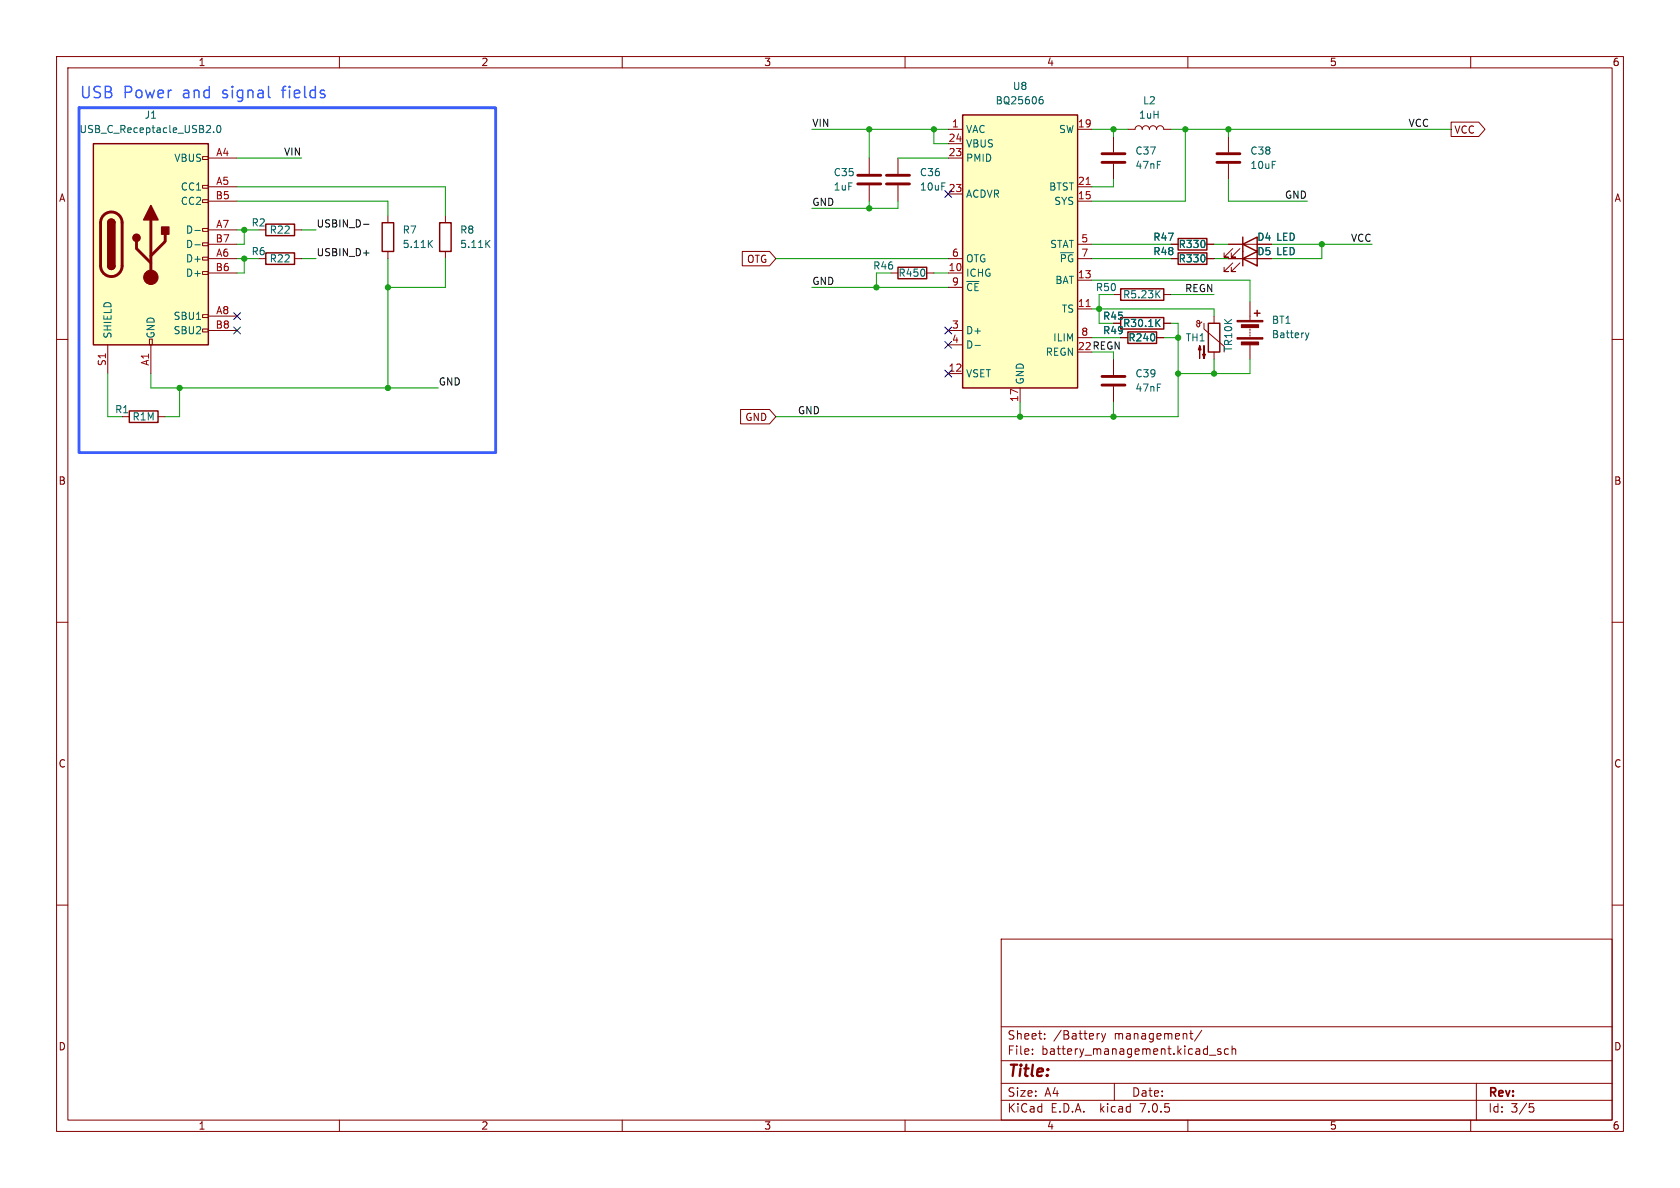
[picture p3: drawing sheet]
<svg xmlns="http://www.w3.org/2000/svg" width="297mm" height="210mm" viewBox="0 0 297 210" stroke-linecap="round" stroke-linejoin="round" font-family="sans-serif">
<g fill="none" stroke="#840000" stroke-width=".18">
<path d="M10 10h277v190h-277zM12 12h273v186h-273zM60 10v2M110 10v2M160 10v2M210 10v2M260 10v2M35.8 35.3h1v.5h-1zM35.8 32.8h1v.5h-1zM35.8 27.7h1v.5h-1zM36.8 35.6h5.1M36.8 33h5.1"/>
<path d="M36.8 27.9h5.1M68.6 38.1v1.3M78.7 38.1v1.3M153.7 27.9v2.8M153.7 32.8v2.8M158.7 27.9v2.8M158.7 32.8v2.8M167.6 22.9h2.6M167.6 34.3h2.6M167.6 27.9h2.6M167.6 25.4h2.6M190.5 22.9h2.5"/>
<path d="M190.5 35.6h2.5M190.5 33h2.5M196.8 24.1v2.8M196.8 29v2.8M199.4 22.9h1.3a.64 .64 0 0 1 .6-.7 .64 .64 0 0 1 .6 .7 .64 .64 0 0 1 .7-.7 .64 .64 0 0 1 .6 .7 .64 .64 0 0 1 .6-.7 .64 .64 0 0 1 .7 .7 .64 .64 0 0 1 .6-.7 .64 .64 0 0 1 .6 .7h1.3M217.2 24.1v2.8M217.2 29v2.8M256.5 21.6h4.9l1.1 1.3-1.1 1.2h-4.9zM10 60h2M26.4 59.9h.5v1.1h-.5zM35.8 58.2h1v.5h-1zM35.8 55.6h1v.5h-1z"/>
<path d="M35.8 48h1v.5h-1zM35.8 45.5h1v.5h-1zM35.8 42.9h1v.5h-1zM35.8 40.4h1v.5h-1zM36.8 48.3h5.1M36.8 45.7h5.1M36.8 58.4h5.1M36.8 43.2h5.1M36.8 40.6h5.1M36.8 55.9h5.1M52.1 45.7h1.2M52.1 40.6h1.2"/>
<path d="M68.6 44.5v1.2M78.7 44.5v1.2M131.2 44.4h4.8l1.2 1.3-1.2 1.3h-4.8zM157.5 48.3h1.2M163.8 48.3h1.3M167.6 48.3h2.6M167.6 45.7h2.6M167.6 58.4h2.6M167.6 50.8h2.6M190.5 45.7h2.5M190.5 54.6h2.5M190.5 49.5h2.5"/>
<path d="M190.5 43.2h2.5M190.5 59.7h2.5M196.8 52.1h1.3M198.1 59.7h1.3M204.5 59.7h1.2M205.7 52.1h1.3M205.7 57.2h1.3M207 45.7h1.3M207 43.2h1.3M212.5 56.9l-.3 .2-.3 .1-.3-.2v-.2l.3-.2 .2 .2v.8l-.2 .2-.2-.1-.2-.4M212.9 57.2v1l3.5 3v1M213.4 45.7h1.2"/>
<path d="M213.4 43.2h1.2M214.6 55.9v1.3M217.2 45.7h5M217.2 43.2h5M217.9 46.5l-1.5 1.5h.8h-.8v-.8M217.9 43.9l-1.5 1.6h.8h-.8v-.8M219.2 46.5l-1.5 1.5h.7h-.7v-.8M219.2 43.9l-1.5 1.6h.7h-.7v-.8M221 53.3v3.3M221 58.2v.2M221 58.7v.2M221 59.2v.2"/>
<path d="M285 60h2M19 61v5M21.6 73.7h1.3M26.7 61v5M27.9 73.7h1.3M130.9 72.4h5.1l1.2 1.3-1.2 1.2h-5.1zM167.6 66h2.6M167.6 61h2.6M180.3 68.6v2.5M196.8 63.5v2.8M196.8 68.3v2.8M214.6 62.2v1.3"/>
<path d="M221 61v2.5M10 110h2M285 110h2M10 160h2M285 160h2M177 166h108v32h-108zM60 198v2M110 198v2M160 198v2M177 194.5h108M177 191.5h108M177 187.5h108"/>
<path d="M177 181.5h108M182.5 186.3v.1M182.5 185.5v.1M184.7 183.6v.1M184.7 182.8v.1M194.4 182.7l-.4 .1M194.7 182.7l.4 1M195.1 183.7l-.1 .4-.3 .1M195.5 182.7l-.4 1M197 191.5v3M210 198v2M210.3 182.7h.6"/>
<path d="M210.5 182.2v1.3l.4 .2M212.5 182.1l-1.3 2M213.8 186.5h1.2M215.8 185.5l-.3-.1-.3 .2 .1 .2 .5 .2v.3h-.6M217.2 185.5l-.5-.1-.2 .3v.4l.1 .2h.6M217.8 185.5l.2-.1 .4 .1 .1 .9M217.8 184.9v1.5M260 198v2M261 191.5v6.5M270.4 195.1h.7M270.5 195.7h.4l.3 .3-.2 .5-.5 .1"/>
</g>
<g fill="none" stroke="#840000" stroke-width=".25">
<path d="M16.5 25.4h20.3v35.6h-20.3zM19 39.4a.64 .64 0 0 1 .7-.7 .64 .64 0 0 1 .6 .7M47 39.6h5.1v2.1h-5.1zM67.6 39.4h2v5.1h-2zM77.7 39.4h2.1v5.1h-2.1zM170.2 20.3h20.3v48.3h-20.3zM19 47a.64 .64 0 0 0 .7 .6 .64 .64 0 0 0 .6-.6M47 44.7h5.1v2h-5.1zM158.7 47.2h5.1v2.1h-5.1zM198.1 51.1h7.6v2h-7.6zM198.1 56.1h7.6v2.1h-7.6zM199.4 58.7h5.1v2h-5.1z"/>
<path d="M208.3 44.7h5.1v2h-5.1zM208.3 42.2h5.1v2h-5.1zM213.6 57.2h2v5h-2zM219.7 45.7l2.5-1.2v2.5zM219.7 43.2l2.5-1.3v2.6zM219.7 41.9v5.1M221.7 55.4h1.1M222.2 54.9v1M22.9 72.6h5v2.1h-5z"/>
</g>
<g fill="#840000" stroke="#840000" stroke-width=".18">
<path d="M218.7 59.7h4.6v.2h-4.6z"/>
<path d="M218.7 56.6h4.6v.3h-4.6z"/>
<path d="M219.5 60.5h3v.5h-3z"/>
<path d="M219.5 57.4h3v.5h-3z"/>
<path d="M212.1 61.1l.2 .7h-.5l.3-.7v2.3z"/>
<path d="M212.9 61.1v2.3l-.3-.8h.5l-.2 .8z"/>
<circle cx="26.7" cy="49" r="1.27"/>
</g>
<g fill="none" stroke="#006464" stroke-width=".18">
<path d="M183.9 17.6h.4l.1 .2v.4l-.5 .2M184.3 17.1l-.4 .1M37.8 23.3v.1M38.4 22.3l.2-.1a.68 .68 0 0 1 .5 .6 .68 .68 0 0 1-.5 .6l-.2-.1-.1-.3zM34.4 40.7h1M34.4 43.3h1M75.9 43l.6 .8M76.5 42.5l-.8 .7M86.1 43l.5 .8M86.6 42.5l-.7 .7M204.5 51.9l.6 .7M204.5 57l.6 .7"/>
<path d="M205.1 51.4l-.8 .7M205.1 56.5l-.8 .7M230.8 58.9l.3 .8M231.1 59.7l-.1 .3M231.4 58.9l-.3 .8M172.4 61.1h.9"/>
</g>
<g fill="none" stroke="#840000" stroke-width=".51">
<path d="M18.3 38a1.91 1.91 0 0 1 2.1-.4 1.91 1.91 0 0 1 1.2 1.8v7.6a1.91 1.91 0 0 1-1.9 1.9 1.91 1.91 0 0 1-1.9-1.9v-7.8l.2-.6zM26.7 38.9v10.1M151.6 32.5h4.1M151.6 31h4.1M156.7 32.5h4.1M156.7 31h4.1M194.8 28.7h4.1M194.8 27.2h4.1M215.1 28.7h4.1M215.1 27.2h4.1M24.1 42.7v1.2l2.6 2.6M29.2 41.4v1.3l-2.5 2.5"/>
<path d="M194.8 68.1h4.1M194.8 66.5h4.1"/>
</g>
<g fill="#ffffc2" stroke="#ffffc2" stroke-width=".18">
<path d="M170.2 20.3h20.3v48.3h-20.3z"/>
<path d="M16.5 25.4h20.3v35.6h-20.3z"/>
</g>
<path d="M192 32.6h.7M192 54.2h.7" fill="none" stroke="#a90000" stroke-width=".18"/>
<g fill="#840000" stroke="#840000" stroke-width=".25">
<path d="M19 47h1.3a.64 .64 0 0 1-.6 .6 .64 .64 0 0 1-.7-.6z"/>
<path d="M19 39.4h1.3v7.6h-1.3z"/>
<path d="M19.2 38.9a.64 .64 0 0 1 .7-.1 .64 .64 0 0 1 .4 .6h-1.3z"/>
<path d="M26.7 36.3l1.2 2.6h-2.5z"/>
<path d="M28.6 40.1h1.2v1.3h-1.2z"/>
<circle cx="24.1" cy="42" r=".63"/>
</g>
<path d="M64.3 39.6h.9M64.3 44.7h.9" fill="none" stroke="#0f0f0f" stroke-width=".18"/>
<path d="M14 19.1h73.6v60.9h-73.6z" fill="none" stroke="#3b5dff" stroke-width=".5"/>
<g fill="none" stroke="#009600" stroke-width=".18">
<path d="M41.9 33h36.8v5.1M41.9 35.6h26.7v2.5M41.9 27.9h11.4M143.5 22.9h24.1M153.7 22.9v5M153.7 35.6v1.2M158.7 27.9h8.9M158.7 35.6v1.2h-15.2M165.1 22.9v2.5h2.5M193 22.9h6.4M196.8 31.8v1.2h-3.8M196.8 22.9v1.2"/>
<path d="M207 22.9h49.5M209.5 22.9v12.7h-16.5M217.2 31.8v3.8h13.9M217.2 22.9v1.2M41.9 45.7h3.8M41.9 40.6h3.8M43.2 45.7v2.6h-1.3M43.2 40.6v2.6h-1.3M53.3 45.7h2.6M53.3 40.6h2.6M68.6 45.7v22.9M78.7 45.7v5.1h-10.1"/>
<path d="M137.2 45.7h30.4M143.5 50.8h24.1M154.9 48.3v2.5M165.1 48.3h2.5M193 45.7h14M193 43.2h14M193 54.6h21.6v1.3M193 49.5h28v3.8M193 59.7h5.1M194.3 52.1v5.1h2.5M205.7 59.7h2.6M207 57.2h1.3v16.5h-71.1"/>
<path d="M207 52.1h7.6M214.6 45.7h2.6M214.6 43.2h2.6M224.8 43.2h17.8M233.7 43.2v2.5h-8.9M19 66v7.7h2.6M26.7 66v2.6h50.8M31.7 68.6v5.1h-2.5M180.3 71.1v2.6M193 62.2h3.8v1.3M196.8 71.1v2.6M214.6 63.5v2.5"/>
<path d="M221 63.5v2.5h-12.7"/>
</g>
<path d="M167 33.7l1.2 1.2M168.2 33.7l-1.2 1.2M41.3 57.8l1.2 1.2M41.3 55.3l1.2 1.2M42.5 57.8l-1.2 1.2M42.5 55.3l-1.2 1.2M167 57.8l1.2 1.2M168.2 57.8l-1.2 1.2M167 60.4l1.2 1.2M167 65.4l1.2 1.2M168.2 60.4l-1.2 1.2M168.2 65.4l-1.2 1.2" fill="none" stroke="#000084" stroke-width=".18"/>
<g fill="#009600" stroke="#009600" stroke-width=".18">
<circle cx="153.7" cy="22.9" r=".46"/>
<circle cx="153.7" cy="36.8" r=".46"/>
<circle cx="154.9" cy="50.8" r=".46"/>
<circle cx="165.1" cy="22.9" r=".46"/>
<circle cx="194.3" cy="54.6" r=".46"/>
<circle cx="68.6" cy="68.6" r=".46"/>
<circle cx="180.3" cy="73.7" r=".46"/>
<circle cx="196.8" cy="73.7" r=".46"/>
<circle cx="208.3" cy="59.7" r=".46"/>
<circle cx="208.3" cy="66" r=".46"/>
<circle cx="214.6" cy="66" r=".46"/>
<circle cx="43.2" cy="40.6" r=".46"/>
<circle cx="43.2" cy="45.7" r=".46"/>
<circle cx="31.7" cy="68.6" r=".46"/>
<circle cx="68.6" cy="50.8" r=".46"/>
<circle cx="196.8" cy="22.9" r=".46"/>
<circle cx="209.5" cy="22.9" r=".46"/>
<circle cx="217.2" cy="22.9" r=".46"/>
<circle cx="233.7" cy="43.2" r=".46"/>
</g>
<g font-size="2.8" fill="#3b5dff">
<text x="14" y="17.5">USB Power</text>
<text x="32.3" y="17.5">and</text>
<text x="39.5" y="17.5">signal</text>
<text x="50.3" y="17.5">fields</text>
</g>
<text font-size="2.8" fill="#840000" x="178" y="190.8">Title:</text>
<g font-size="2.1" fill="#840000">
<text x="178" y="183.9">Sheet:</text>
<text x="186.2" y="183.9">/Battery</text>
<text x="196.9" y="183.9">management/</text>
<text x="178" y="186.6">File:</text>
<text x="184" y="186.6">battery_management.kicad_sch</text>
<text x="178" y="196.8">KiCad</text>
<text x="178" y="194">Size:</text>
<text x="184.6" y="194">A4</text>
<text x="185.7" y="196.8">E.D.A.</text>
<text x="194.4" y="196.8">kicad</text>
<text x="200" y="194">Date:</text>
<text x="201.5" y="196.8">7.0.5</text>
<text x="263" y="194.2">Rev:</text>
<text x="263" y="196.8">Id:</text>
<text x="267" y="196.8">3/5</text>
</g>
<g font-size="1.8" fill="#840000">
<text x="35" y="11.8">1</text>
<text x="85" y="11.8">2</text>
<text x="135" y="11.8">3</text>
<text x="185" y="11.8">4</text>
<text x="235" y="11.8">5</text>
<text x="285" y="11.8">6</text>
<text x="257" y="23.8">VCC</text>
<text x="10.4" y="35.8">A</text>
<text x="285.4" y="35.8">A</text>
<text x="132" y="46.6">OTG</text>
<text x="222.2" y="45.3">D5 LED</text>
<text x="222.2" y="42.7">D4 LED</text>
<text x="194.9" y="56.7">R45</text>
<text x="131.7" y="74.6">GND</text>
<text x="10.3" y="85.8">B</text>
<text x="285.3" y="85.8">B</text>
<text x="10.3" y="135.8">C</text>
<text x="285.3" y="135.8">C</text>
<text x="10.3" y="185.8">D</text>
<text x="285.3" y="185.8">D</text>
<text x="35" y="199.8">1</text>
<text x="85" y="199.8">2</text>
<text x="135" y="199.8">3</text>
<text x="185" y="199.8">4</text>
<text x="235" y="199.8">5</text>
<text x="285" y="199.8">6</text>
</g>
<g font-size="1.8" fill="#006464">
<text x="179" y="16.1">U8</text>
<text x="14" y="23.7">USB_C_Receptacle_USB2.0</text>
<text x="25.5" y="21.1">J1</text>
<text x="170.7" y="23.7">VAC</text>
<text x="176" y="18.6">BQ25606</text>
<text x="187.2" y="23.7">SW</text>
<text x="201.3" y="21.1">1uH</text>
<text x="202" y="18.6">L2</text>
<text x="30.8" y="28.8">VBUS</text>
<text x="170.7" y="28.8">PMID</text>
<text x="170.7" y="26.2">VBUS</text>
<text x="200.7" y="27.5">C37</text>
<text x="221" y="27.5">C38</text>
<text x="31.9" y="33.8">CC1</text>
<text x="147.3" y="31.3">C35</text>
<text x="147.3" y="33.8">1uF</text>
<text x="162.6" y="31.3">C36</text>
<text x="170.7" y="35.1">ACDVR</text>
<text x="185.5" y="33.8">BTST</text>
<text x="200.7" y="30">47nF</text>
<text x="221" y="30">10uF</text>
<text x="31.9" y="36.4">CC2</text>
<text x="32.8" y="41.5">D-</text>
<text x="44.4" y="40.2">R2</text>
<text x="47.6" y="41.5">R22</text>
<text x="71.1" y="41.5">R7</text>
<text x="81.3" y="41.5">R8</text>
<text x="186.4" y="36.4">SYS</text>
<text x="32.8" y="46.5">D+</text>
<text x="32.8" y="44">D-</text>
<text x="44.4" y="45.3">R6</text>
<text x="47.6" y="46.5">R22</text>
<text x="71.1" y="44">5.11K</text>
<text x="81.3" y="44">5.11K</text>
<text x="170.7" y="46.5">OTG</text>
<text x="185.6" y="44">STAT</text>
<text x="187.3" y="46.5">~{PG}</text>
<text x="203.8" y="45.3">R48</text>
<text x="203.8" y="42.7">R47</text>
<text x="208.3" y="46.5">R330</text>
<text x="208.3" y="44">R330</text>
<text x="32.8" y="49.1">D+</text>
<text x="158.8" y="49.1">R450</text>
<text x="170.7" y="49.1">ICHG</text>
<text x="170.7" y="51.6">~{CE}</text>
<text x="186.5" y="50.4">BAT</text>
<text x="198.5" y="52.9">R5.23K</text>
<text x="19.9" y="59.9" transform="rotate(-90 19.9 59.9)">SHIELD</text>
<text x="27.5" y="59.9" transform="rotate(-90 27.5 59.9)">GND</text>
<text x="30.7" y="56.7">SBU1</text>
<text x="30.7" y="59.2">SBU2</text>
<text x="170.7" y="59.2">D+</text>
<text x="187.7" y="55.4">TS</text>
<text x="194.9" y="59.2">R49</text>
<text x="198.5" y="58">R30.1K</text>
<text x="224.8" y="57.4">BT1</text>
<text x="224.8" y="59.9">Battery</text>
<text x="170.7" y="61.8">D-</text>
<text x="184.8" y="63.1">REGN</text>
<text x="186.2" y="60.5">ILIM</text>
<text x="199.4" y="60.5">R240</text>
<text x="209.6" y="60.5">TH1</text>
<text x="218" y="62.2" transform="rotate(-90 218 62.2)">TR10K</text>
<text x="170.7" y="66.9">VSET</text>
<text x="181.2" y="68.1" transform="rotate(-90 181.2 68.1)">GND</text>
<text x="200.7" y="66.9">C39</text>
<text x="200.7" y="69.4">47nF</text>
<text x="20.3" y="73.2">R1</text>
<text x="23.4" y="74.5">R1M</text>
</g>
<g font-size="1.8" fill="#0f0f0f">
<text x="143.5" y="22.5">VIN</text>
<text x="248.9" y="22.5">VCC</text>
<text x="50.2" y="27.6">VIN</text>
<text x="227.1" y="35.2">GND</text>
<text x="55.9" y="40.3">USBIN_D-</text>
<text x="143.5" y="36.5">GND</text>
<text x="55.9" y="45.4">USBIN_D+</text>
<text x="238.8" y="42.8">VCC</text>
<text x="143.5" y="50.5">GND</text>
<text x="209.5" y="51.7">REGN</text>
<text x="190.5" y="62">22 REGN</text>
<text x="77.5" y="68.2">GND</text>
<text x="141" y="73.3">GND</text>
</g>
<g font-size="1.8" fill="#a90000">
<text x="168.2" y="22.6">1</text>
<text x="190.5" y="22.6">19</text>
<text x="38.2" y="27.7">A4</text>
<text x="167.6" y="27.7">23</text>
<text x="167.6" y="25.1">24</text>
<text x="38.1" y="35.3">B5</text>
<text x="38.2" y="32.8">A5</text>
<text x="162.6" y="33.8">10uF 23</text>
<text x="190.5" y="35.3">15</text>
<text x="190.5" y="32.8">21</text>
<text x="38.2" y="40.4">A7</text>
<text x="38.1" y="42.9">B7</text>
<text x="38.2" y="45.5">A6</text>
<text x="168.2" y="45.5">6</text>
<text x="191.1" y="42.9">5</text>
<text x="191.1" y="45.5">7</text>
<text x="38.1" y="48">B6</text>
<text x="167.6" y="48">10</text>
<text x="168.2" y="50.5">9</text>
<text x="190.5" y="49.3">13</text>
<text x="38.1" y="58.2">B8</text>
<text x="38.2" y="55.6">A8</text>
<text x="168.2" y="58.2">3</text>
<text x="190.5" y="54.4">11</text>
<text x="191.1" y="59.4">8</text>
<text x="18.8" y="64.8" transform="rotate(-90 18.8 64.8)">S1</text>
<text x="26.4" y="64.7" transform="rotate(-90 26.4 64.7)">A1</text>
<text x="167.6" y="65.8">12</text>
<text x="168.2" y="60.7">4</text>
<text x="180.1" y="71.1" transform="rotate(-90 180.1 71.1)">17</text>
</g>
<g font-size="1.8" fill="#009600">
<text x="154.3" y="47.8">R46</text>
<text x="193.7" y="51.6">R50</text>
</g>
</svg>
